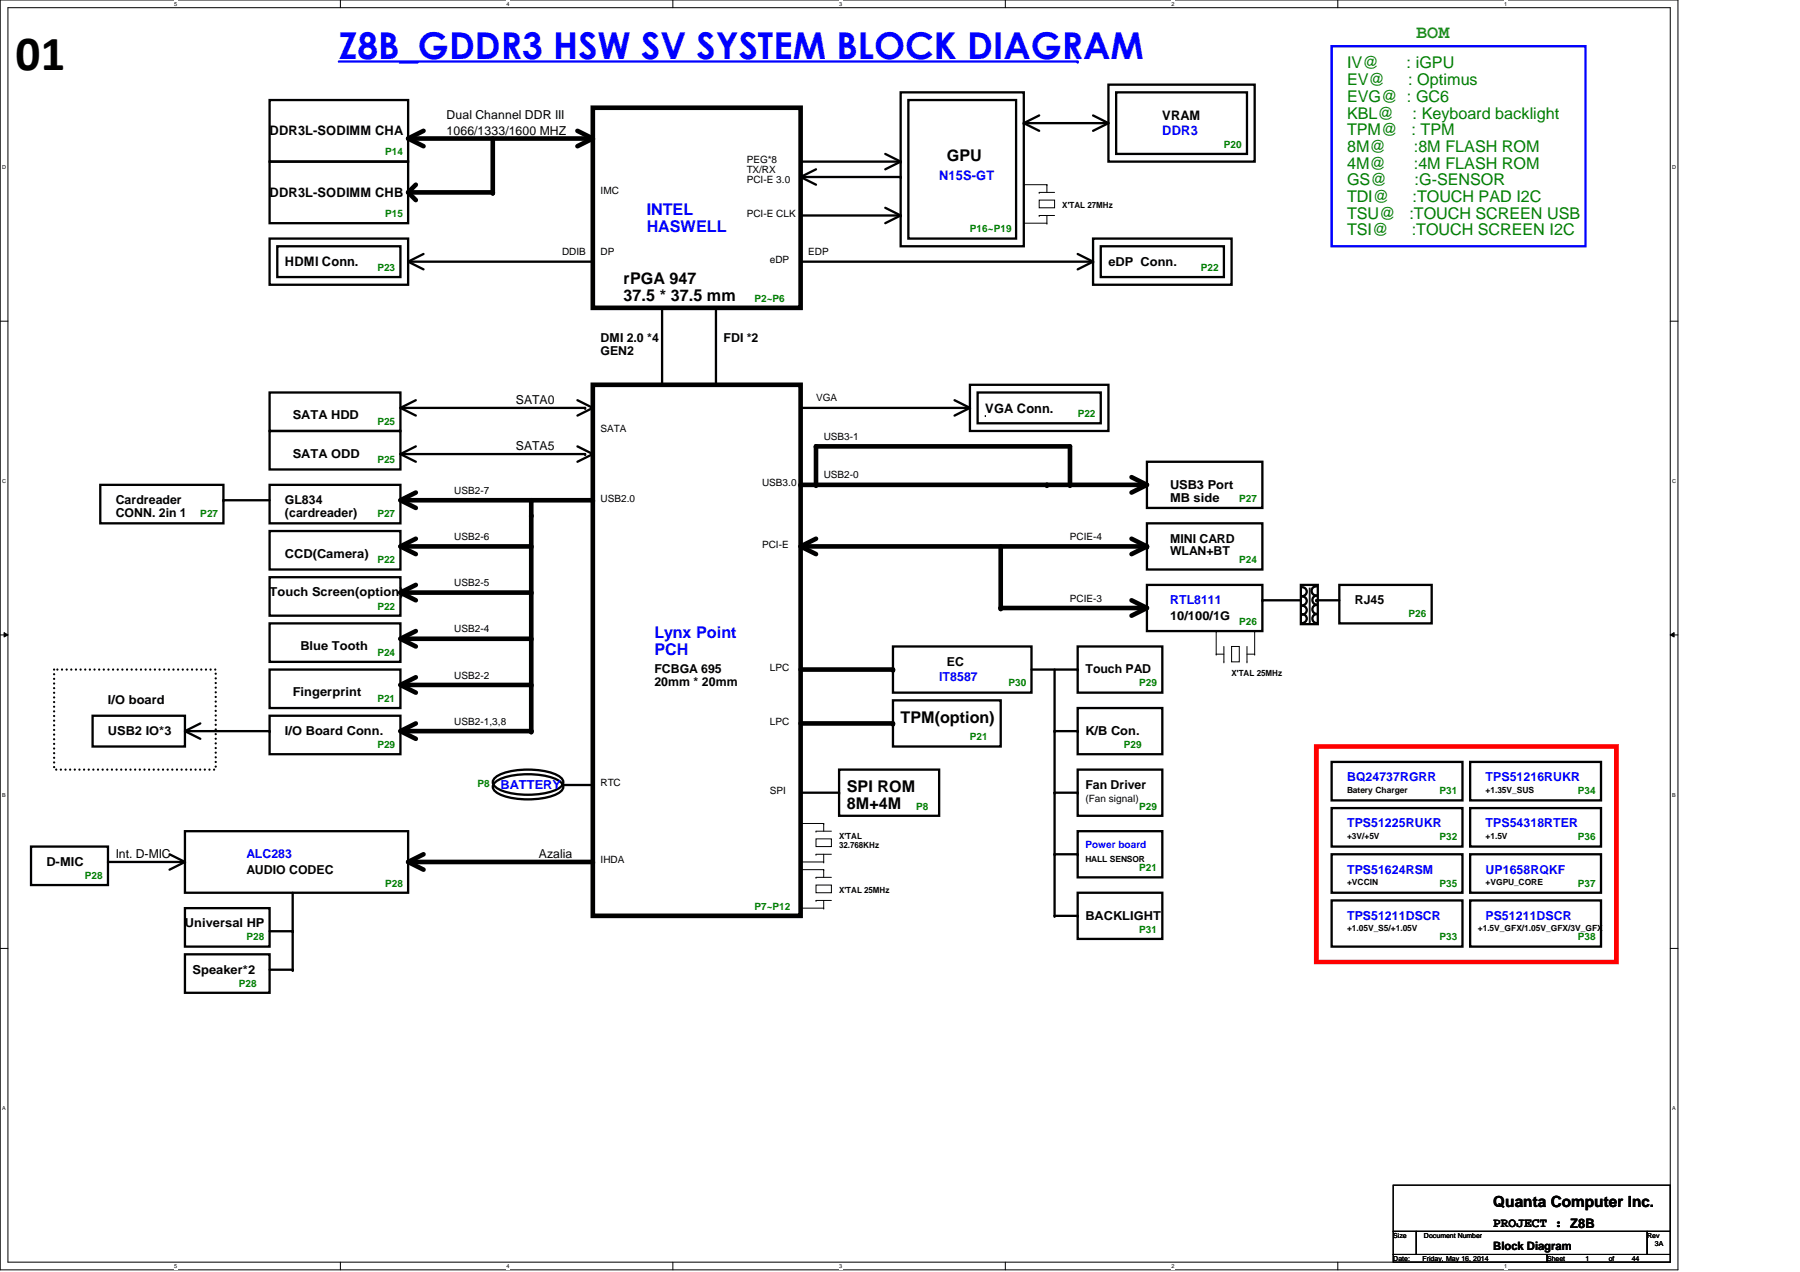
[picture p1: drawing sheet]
<svg xmlns="http://www.w3.org/2000/svg" width="297mm" height="210mm" viewBox="0 0 297 210" stroke-linecap="round" stroke-linejoin="round" font-family="sans-serif">
<path d="M0 0h276.9v209.5h-276.9zM1.3 1.3h274.3v207h-274.3z" fill="none" stroke="#000" stroke-width=".17"/>
<g fill="#fff">
<path d="M28.7 .1h.5v1h-.5z"/>
<path d="M28.7 208.4h.5v1h-.5z"/>
</g>
<path d="M56.2 0v1.3M56.2 208.3v1.2" fill="none" stroke="#000" stroke-width=".17"/>
<g fill="#fff">
<path d="M83.6 .1h.5v1h-.5z"/>
<path d="M83.6 208.4h.5v1h-.5z"/>
</g>
<path d="M111 0v1.3M111 208.3v1.2" fill="none" stroke="#000" stroke-width=".17"/>
<g fill="#fff">
<path d="M138.5 .1h.5v1h-.5z"/>
<path d="M138.5 208.4h.5v1h-.5z"/>
</g>
<path d="M165.9 0v1.3M165.9 208.3v1.2" fill="none" stroke="#000" stroke-width=".17"/>
<g fill="#fff">
<path d="M193.3 .1h.5v1h-.5z"/>
<path d="M193.3 208.4h.5v1h-.5z"/>
</g>
<path d="M220.8 0v1.3M220.8 208.3v1.2" fill="none" stroke="#000" stroke-width=".17"/>
<g fill="#fff">
<path d="M248.2 .1h.5v1h-.5z"/>
<path d="M248.2 208.4h.5v1h-.5z"/>
<path d="M.4 27.1h.6v1.1h-.6z"/>
<path d="M276 27.1h.6v1.1h-.6z"/>
<path d="M.4 78.9h.6v1h-.6z"/>
<path d="M276 78.9h.6v1h-.6z"/>
</g>
<path d="M0 53h1.3M275.6 53h1.3" fill="none" stroke="#000" stroke-width=".17"/>
<g fill="#fff">
<path d="M.4 130.6h.6v1.1h-.6z"/>
<path d="M276 130.6h.6v1.1h-.6z"/>
</g>
<path d="M0 104.8h1.3M.7 104.4l.6 .4-.6 .3zM275.6 104.8l.7-.4v.7zM275.6 104.8h1.3" fill="none" stroke="#000" stroke-width=".17"/>
<path d="M.7 104.4l.6 .4-.6 .3zM275.6 104.8l.7-.4v.7z" fill="#000"/>
<g fill="#fff">
<path d="M.4 182.4h.5v1h-.5z"/>
<path d="M276 182.4h.5v1h-.5z"/>
</g>
<g fill="none" stroke="#000" stroke-width=".17">
<path d="M162.6 68.6h.1M198.2 80h.1M216.1 97v5.7M216.2 97v5.6M216.1 102.7h.1M216.2 102.6h.1M132.1 135.9h.1M132.1 135.9h3.8M134.7 138.4h2.5v1.3h-2.5zM134.7 137.2h.1M134.7 137.2h2.5M135.9 135.9h.1"/>
<path d="M135.9 135.9v1.3M0 156.5h1.3M132.1 142.2h.1M132.1 143.5h.1M132.1 149.9h.1M132.1 142.2h3.8M132.1 143.5h3.8M132.1 149.9h3.8M134.7 146h2.5v1.3h-2.5zM134.7 141h.1M134.7 144.8h.1M134.7 148.6h.1"/>
<path d="M134.7 141h2.5M134.7 144.8h2.5M134.7 148.6h2.5M135.9 142.2h.1M135.9 149.9h.1M135.9 143.5h.1M135.9 141v1.2M135.9 143.5v1.3M135.9 148.6v1.3M275.6 156.5h1.3"/>
</g>
<g fill="none" stroke="#000" stroke-width=".38">
<path d="M44.5 16.5h22.8v10.2h-22.8zM148.6 15.2h20.3v25.4h-20.3zM149.9 16.5h17.8v22.9h-17.8zM171.5 19l-2.6 1.3 2.6 1.3M180.4 19l2.5 1.3-2.5 1.3M182.9 14h24.1v12.7h-24.1zM184.2 15.2h21.6v10.2h-21.6zM44.5 39.4h22.8v7.6h-22.8zM44.5 26.7h22.8v10.1h-22.8zM132.1 26.7h16.5M132.1 29.2h16.5M132.1 35.6h16.5"/>
<path d="M134.7 27.9l-2.6 1.3 2.6 1.3M146.1 25.4l2.5 1.3-2.5 1.2M146.1 34.3l2.5 1.3-2.5 1.2M168.9 20.3h14M180.4 39.4h22.8v7.6h-22.8zM45.8 40.6h20.3v5.1h-20.3zM67.3 43.2h30.5M69.9 41.9l-2.6 1.3 2.6 1.2M132.1 43.2h48.3M177.8 41.9l2.6 1.3-2.6 1.2M181.6 40.6h20.4v5.1h-20.4zM44.5 71.1h21.6v6.4h-21.6z"/>
<path d="M44.5 64.8h21.6v6.3h-21.6zM66.1 67.3h30.5M66.1 74.9h30.5M68.6 66l-2.5 1.3 2.5 1.3M68.6 73.7l-2.5 1.2 2.5 1.3M132.1 67.3h28M157.5 66l2.6 1.3-2.6 1.3M160.1 63.5h22.8v7.6h-22.8zM161.3 64.8h20.3v5h-20.3zM189.3 76.2h19v7.6h-19zM36.9 82.5h7.6M44.5 87.6h21.6v6.4h-21.6z"/>
<path d="M44.5 95.2h21.6v6.4h-21.6zM44.5 80h21.6v6.4h-21.6zM189.3 96.5h19v7.6h-19zM189.3 86.4h19v7.6h-19zM208.3 99.1h6.4M214.7 96.5h2.8v6.5h-2.8zM214.9 96.9a.74 .74 0 0 1 .7 .7 .74 .74 0 0 1-.7 .8M214.9 98.4a.74 .74 0 0 1 .7 .8 .74 .74 0 0 1-.7 .7M214.9 99.9a.74 .74 0 0 1 .7 .8 .74 .74 0 0 1-.7 .7M217.2 96.8a.74 .74 0 0 0-.8 .7 .74 .74 0 0 0 .8 .8M217.2 99.1h3.8M217.3 98.3a.74 .74 0 0 0-.7 .7 .74 .74 0 0 0 .7 .8"/>
<path d="M217.3 99.8a.74 .74 0 0 0-.7 .8 .74 .74 0 0 0 .7 .7M221 96.5h15.3v6.4h-15.3zM44.5 102.9h21.6v6.3h-21.6zM44.5 110.5h21.6v6.3h-21.6zM147.4 106.7h22.8v7.6h-22.8zM147.4 115.6h17.7v7.6h-17.7zM170.2 110.5h7.6M174 110.5v10.1M177.8 106.7h14v7.6h-14zM177.8 116.8h14v7.7h-14zM214.9 101.3a.74 .74 0 0 1 .7 .8 .74 .74 0 0 1-.7 .7M217.3 101.3a.74 .74 0 0 0-.7 .8 .74 .74 0 0 0 .7 .7"/>
<path d="M30.5 137.2h36.8v10.1h-36.8zM81.8 128.3a9.9 9.9 0 0 1 6.4-1.3 7.8 7.8 0 0 1 4.4 1.4 .9 .9 0 0 1 0 1.4 10.1 10.1 0 0 1-6.7 1.3 6.2 6.2 0 0 1-4.5-1.6l-.1-.4 .1-.4zM81.8 129a9.9 9.9 0 0 1 6.4-1.2 7.8 7.8 0 0 1 4.4 1.3 .9 .9 0 0 1 0 1.5 10.1 10.1 0 0 1-6.7 1.3 6.2 6.2 0 0 1-4.5-1.6l-.1-.5 .1-.4zM92.7 129.5h5.1M132.1 130.8h6.4M138.5 127h16.5v7.6h-16.5zM177.8 127h14v7.6h-14zM177.8 137.2h14v7.6h-14zM219.7 125.7h21.6v6.4h-21.6zM219.7 133.3h21.6v6.4h-21.6zM242.6 133.3h21.6v6.4h-21.6zM242.6 125.7h21.6v6.4h-21.6z"/>
<path d="M17.8 142.2h12.7M30.5 157.5h14v6.3h-14zM177.8 147.3h14v7.6h-14zM219.7 148.6h21.6v7.6h-21.6zM219.7 141h21.6v6.3h-21.6zM242.6 148.6h21.6v7.6h-21.6zM242.6 141h21.6v6.3h-21.6z"/>
</g>
<g fill="#000">
<circle cx="97.8" cy="22.9" r=".38"/>
<circle cx="148.6" cy="35.6" r=".19"/>
<circle cx="148.6" cy="26.7" r=".19"/>
<circle cx="148.6" cy="29.2" r=".19"/>
<circle cx="168.9" cy="20.3" r=".19"/>
<circle cx="97.8" cy="43.2" r=".19"/>
<circle cx="180.4" cy="43.2" r=".19"/>
<circle cx="96.6" cy="67.3" r=".19"/>
<circle cx="96.6" cy="74.9" r=".19"/>
<circle cx="160.1" cy="67.3" r=".19"/>
<circle cx="36.9" cy="82.5" r=".19"/>
<circle cx="87.7" cy="85.1" r=".38"/>
<circle cx="87.7" cy="90.2" r=".38"/>
<circle cx="87.7" cy="97.8" r=".38"/>
<circle cx="87.7" cy="82.5" r=".38"/>
<circle cx="97.8" cy="82.5" r=".38"/>
<circle cx="132.1" cy="80" r=".38"/>
<circle cx="172.8" cy="80" r=".38"/>
<circle cx="189.3" cy="90.2" r=".38"/>
<circle cx="208.3" cy="99.1" r=".19"/>
<circle cx="217.2" cy="99.1" r=".19"/>
<circle cx="87.7" cy="113" r=".38"/>
<circle cx="87.7" cy="105.4" r=".38"/>
<circle cx="147.4" cy="110.5" r=".38"/>
<circle cx="147.4" cy="119.4" r=".38"/>
<circle cx="165.1" cy="100.3" r=".38"/>
<circle cx="177.8" cy="110.5" r=".19"/>
<circle cx="97.8" cy="129.5" r=".19"/>
<circle cx="138.5" cy="130.8" r=".19"/>
<circle cx="174" cy="120.6" r=".19"/>
<circle cx="30.5" cy="142.2" r=".19"/>
<circle cx="97.8" cy="142.2" r=".38"/>
</g>
<g fill="none" stroke="#000" stroke-width=".76">
<path d="M97.8 17.8h34.3v33h-34.3zM67.3 22.9h30.5M69.9 21.6l-2.6 1.3 2.6 1.2M95.3 21.6l2.5 1.3-2.5 1.2M186.7 78.7l2.6 1.3-2.6 1.3M66.1 90.2h21.6M66.1 82.5h31.7M66.1 97.8h21.6M68.6 88.9l-2.5 1.3 2.5 1.2M68.6 96.5l-2.5 1.3 2.5 1.3M68.6 81.3l-2.5 1.2 2.5 1.3M87.7 82.5v2.6"/>
<path d="M132.1 90.2h57.2M132.1 80h57.2M165.1 90.2v10.1h24.2M66.1 105.4h21.6M66.1 113h21.6M68.6 104.1l-2.5 1.3 2.5 1.3M68.6 111.8l-2.5 1.2 2.5 1.3M132.1 110.5h15.3M132.1 119.4h15.3M67.3 142.2h30.5"/>
</g>
<path d="M217.2 123.2h49.5v35.5h-49.5z" fill="none" stroke="#f00" stroke-width=".76"/>
<path d="M8.9 110.5h26.7v16.5h-26.7z" fill="none" stroke="#000" stroke-width=".38" stroke-dasharray="0 .8"/>
<path d="M55.9 10.2h121.9M219.7 7.6h42v33h-42z" fill="none" stroke="#00f" stroke-width=".38"/>
<circle cx="177.8" cy="10.2" r=".19" fill="#00f"/>
<path d="M68.6 30.5l-1.3 1.2 1.3 1.3M81.3 22.9v8.8h-14M97.8 63.5h34.3v87.6h-34.3zM87.7 85.1v35.5h-21.6M134.7 88.9l-2.6 1.3 2.6 1.2M134.7 80v-6.3h41.9v6.3M186.7 88.9l2.6 1.3-2.6 1.2M186.7 99.1l2.6 1.2-2.6 1.3M68.6 119.4l-2.5 1.2 2.5 1.3M69.9 141l-2.6 1.2 2.6 1.3" fill="none" stroke="#000" stroke-width=".76"/>
<g fill="#000">
<circle cx="81.3" cy="31.7" r=".38"/>
<circle cx="109.3" cy="50.8" r=".19"/>
<circle cx="118.1" cy="50.8" r=".19"/>
<circle cx="134.7" cy="73.7" r=".38"/>
<circle cx="134.7" cy="80" r=".38"/>
<circle cx="176.6" cy="80" r=".38"/>
<circle cx="44.5" cy="120.6" r=".19"/>
<circle cx="87.7" cy="120.6" r=".38"/>
<circle cx="174" cy="130.8" r=".19"/>
<circle cx="177.8" cy="120.6" r=".19"/>
<circle cx="177.8" cy="130.8" r=".19"/>
<circle cx="48.3" cy="153.7" r=".19"/>
<circle cx="174" cy="141" r=".19"/>
<circle cx="174" cy="151.1" r=".19"/>
<circle cx="177.8" cy="141" r=".19"/>
<circle cx="177.8" cy="151.1" r=".19"/>
<circle cx="48.3" cy="160" r=".19"/>
</g>
<g fill="none" stroke="#000" stroke-width=".38">
<path d="M109.3 50.8v12.7M118.1 50.8v12.7M95.3 66l2.5 1.3-2.5 1.3M95.3 73.7l2.5 1.2-2.5 1.3M16.5 80h20.4v6.4h-20.4zM15.3 118.1h15.2v5.1h-15.2zM33.1 119.4l-2.6 1.2 2.6 1.3M44.5 118.1h21.6v6.4h-21.6zM5.1 139.7h12.7v6.3h-12.7zM30.5 120.6h14M174 130.8h3.8M177.8 120.6h-3.8v30.5h3.8"/>
<path d="M28 141l2.5 1.2-2.5 1.3M30.5 149.9h14v6.3h-14zM44.5 153.7h3.8M48.3 147.3v12.7h-3.8M174 141h3.8"/>
</g>
<g fill="none" stroke="#000" stroke-width=".17">
<path d="M168.9 30.5h.1M168.9 36.8h.1M168.9 30.5h3.9M168.9 36.8h3.9M171.5 33h2.5v1.3h-2.5zM171.5 31.7h.1M171.5 35.6h.1M171.5 31.7h2.5M171.5 35.6h2.5M172.8 36.8h.1M172.8 30.5h.1M172.8 30.5v1.2"/>
<path d="M172.8 35.6v1.2M200.7 104.1h.1M200.7 107.9h.1M200.7 107.9h1.3M200.7 104.1v3.8M202 109.2h.1M202 106.7v2.5M203.2 106.7h1.3v2.5h-1.3zM205.8 109.2h.1M205.8 107.9h1.2M205.8 106.7v2.5M207 107.9h.1"/>
<path d="M207 104.1h.1M207 104.1v3.8M229.9 195.6h45.7v7.6h-45.7zM229.9 203.2h3.8v3.8h-3.8zM229.9 207h25.4v1.3h-25.4zM233.7 203.2h38.1v3.8h-38.1zM255.3 207h20.3v1.3h-20.3zM271.8 203.2h3.8v3.8h-3.8z"/>
</g>
<text font-size="8.1" x="2.6" y="11.6">01</text>
<text font-size="6.1" fill="#00f" x="55.9" y="9.7">Z8B_GDDR3 HSW SV SYSTEM BLOCK DIAGRAM</text>
<text font-size="3" fill="#008040" x="233.7" y="6.3">BOM</text>
<g font-size="2.7" fill="#008000">
<text x="222.3" y="11.3">IV@</text>
<text x="232.1" y="11.3">: iGPU</text>
<text x="222.3" y="14.1">EV@</text>
<text x="222.3" y="16.8">EVG@ : GC6</text>
<text x="232.4" y="14.1">: Optimus</text>
<text x="222.3" y="19.6">KBL@</text>
<text x="222.3" y="22.3">TPM@</text>
<text x="232.9" y="22.3">: TPM</text>
<text x="233.1" y="19.6">: Keyboard backlight</text>
<text x="222.3" y="25.1">8M@</text>
<text x="222.3" y="27.8">4M@</text>
<text x="233.3" y="25.1">:8M FLASH ROM</text>
<text x="233.3" y="27.8">:4M FLASH ROM</text>
<text x="222.3" y="30.6">GS@</text>
<text x="222.3" y="33.3">TDI@</text>
<text x="233.1" y="33.3">:TOUCH PAD I2C</text>
<text x="233.4" y="30.6">:G-SENSOR</text>
<text x="222.3" y="36.1">TSU@</text>
<text x="222.3" y="38.8">TSI@</text>
<text x="232.6" y="36.1">:TOUCH SCREEN USB</text>
<text x="233" y="38.8">:TOUCH SCREEN I2C</text>
</g>
<g font-size="2.7">
<text x="156.2" y="26.6">GPU</text>
<text x="102.9" y="46.9">rPGA 947</text>
<text x="102.9" y="49.7">37.5 * 37.5 mm</text>
<text x="148.6" y="119.3">TPM(option)</text>
<text x="139.7" y="130.7">SPI ROM</text>
<text x="139.7" y="133.5">8M+4M</text>
</g>
<g font-size="2.7" fill="#00f">
<text x="106.7" y="35.5">INTEL</text>
<text x="106.7" y="38.2">HASWELL</text>
<text x="108" y="105.3">Lynx Point</text>
<text x="108" y="108.1">PCH</text>
</g>
<text font-size="2.5" x="246.4" y="199.2">Quanta Computer Inc.</text>
<g font-size="2.2">
<text x="44.5" y="22.4">DDR3L-SODIMM CHA</text>
<text x="191.8" y="19.8">VRAM</text>
<text x="44.5" y="32.5">DDR3L-SODIMM CHB</text>
<text x="47" y="43.9">HDMI Conn.</text>
<text x="162.6" y="68.1">VGA Conn.</text>
<text x="246.4" y="202.4">PROJECT : Z8B</text>
</g>
<g font-size="2.2" fill="#00f">
<text x="191.8" y="22.4">DDR3</text>
<text x="155" y="29.7">N15S-GT</text>
</g>
<g font-size="2">
<text x="73.7" y="19.7">Dual Channel DDR III</text>
<text x="73.7" y="22.2">1066/1333/1600 MHZ</text>
<text x="182.9" y="43.8">eDP Conn.</text>
<text x="99.1" y="56.5">DMI 2.0 *4</text>
<text x="99.1" y="58.6">GEN2</text>
<text x="119.4" y="56.5">FDI *2</text>
<text x="48.3" y="69.2">SATA HDD</text>
<text x="85.1" y="66.7">SATA0</text>
<text x="48.3" y="75.6">SATA ODD</text>
<text x="85.1" y="74.3">SATA5</text>
<text x="19.1" y="83.2">Cardreader</text>
<text x="47" y="83.2">GL834</text>
<text x="193.1" y="80.6">USB3 Port</text>
<text x="193.1" y="82.8">MB side</text>
<text x="19.1" y="85.3">CONN. 2in 1</text>
<text x="47" y="85.3">(cardreader)</text>
<text x="193.1" y="89.5">MINI CARD</text>
<text x="47" y="92.1">CCD(Camera)</text>
<text x="193.1" y="91.7">WLAN+BT</text>
<text x="44.5" y="98.4">Touch Screen(option)</text>
<text x="223.6" y="99.7">RJ45</text>
<text x="49.6" y="107.3">Blue Tooth</text>
<text x="193.1" y="102.2">10/100/1G</text>
<text x="108" y="111.1">FCBGA 695</text>
<text x="108" y="113.2">20mm * 20mm</text>
<text x="156.2" y="109.9">EC</text>
<text x="179.1" y="111.1">Touch PAD</text>
<text x="17.8" y="116.2">I/O board</text>
<text x="48.3" y="114.9">Fingerprint</text>
<text x="17.8" y="121.3">USB2 IO*3</text>
<text x="47" y="121.3">I/O Board Conn.</text>
<text x="179.1" y="121.3">K/B Con.</text>
<text x="179.1" y="130.2">Fan Driver</text>
<text x="7.7" y="142.9">D-MIC</text>
<text x="19.1" y="141.6">Int. D-MIC</text>
<text x="88.9" y="141.6">Azalia</text>
<text x="40.7" y="144.1">AUDIO CODEC</text>
<text x="30.5" y="153">Universal HP</text>
<text x="179.1" y="151.8">BACKLIGHT</text>
<text x="31.8" y="160.7">Speaker*2</text>
</g>
<g font-size="2" fill="#00f">
<text x="193.1" y="99.7">RTL8111</text>
<text x="155" y="112.4">IT8587</text>
<text x="82.6" y="130.2">BATTERY</text>
<text x="222.3" y="128.9">BQ24737RGRR</text>
<text x="245.1" y="128.9">TPS51216RUKR</text>
<text x="222.3" y="136.5">TPS51225RUKR</text>
<text x="245.1" y="136.5">TPS54318RTER</text>
<text x="40.7" y="141.6">ALC283</text>
<text x="222.3" y="144.1">TPS51624RSM</text>
<text x="245.1" y="144.1">UP1658RQKF</text>
<text x="222.3" y="151.8">TPS51211DSCR</text>
<text x="245.1" y="151.8">PS51211DSCR</text>
</g>
<text font-size="1.9" x="246.4" y="206.2">Block Diagram</text>
<g font-size="1.7" fill="#008000">
<text x="63.5" y="25.7">P14</text>
<text x="202" y="24.4">P20</text>
<text x="63.5" y="35.8">P15</text>
<text x="160.1" y="38.4">P16~P19</text>
<text x="62.3" y="44.7">P23</text>
<text x="198.2" y="44.7">P22</text>
<text x="124.5" y="49.8">P2~P6</text>
<text x="62.3" y="70.1">P25</text>
<text x="177.8" y="68.8">P22</text>
<text x="62.3" y="76.5">P25</text>
<text x="204.5" y="82.8">P27</text>
<text x="33.1" y="85.3">P27</text>
<text x="62.3" y="85.3">P27</text>
<text x="62.3" y="93">P22</text>
<text x="204.5" y="93">P24</text>
<text x="62.3" y="100.6">P22</text>
<text x="232.4" y="101.9">P26</text>
<text x="204.5" y="103.1">P26</text>
<text x="62.3" y="108.2">P24</text>
<text x="166.4" y="113.3">P30</text>
<text x="188" y="113.3">P29</text>
<text x="62.3" y="115.8">P21</text>
<text x="62.3" y="123.4">P29</text>
<text x="160.1" y="122.2">P21</text>
<text x="185.5" y="123.4">P29</text>
<text x="78.8" y="129.8">P8</text>
<text x="237.5" y="131.1">P31</text>
<text x="260.4" y="131.1">P34</text>
<text x="151.2" y="133.6">P8</text>
<text x="188" y="133.6">P29</text>
<text x="188" y="143.8">P21</text>
<text x="237.5" y="138.7">P32</text>
<text x="260.4" y="138.7">P36</text>
<text x="14" y="145">P28</text>
<text x="63.5" y="146.3">P28</text>
<text x="237.5" y="146.3">P35</text>
<text x="260.4" y="146.3">P37</text>
<text x="40.7" y="155.2">P28</text>
<text x="124.5" y="150.1">P7~P12</text>
<text x="188" y="153.9">P31</text>
<text x="237.5" y="155.2">P33</text>
<text x="260.4" y="155.2">P38</text>
<text x="39.4" y="162.8">P28</text>
</g>
<g font-size="1.7">
<text x="123.2" y="26.9">PEG*8</text>
<text x="123.2" y="28.6">TX/RX</text>
<text x="99.1" y="32">IMC</text>
<text x="123.2" y="30.3">PCI-E 3.0</text>
<text x="123.2" y="35.8">PCI-E CLK</text>
<text x="92.7" y="42.1">DDIB</text>
<text x="99.1" y="42.1">DP</text>
<text x="127" y="43.4">eDP</text>
<text x="133.4" y="42.1">EDP</text>
<text x="99.1" y="71.3">SATA</text>
<text x="134.7" y="66.3">VGA</text>
<text x="135.9" y="72.6">USB3-1</text>
<text x="75" y="81.5">USB2-7</text>
<text x="99.1" y="82.8">USB2.0</text>
<text x="125.8" y="80.2">USB3.0</text>
<text x="135.9" y="79">USB2-0</text>
<text x="75" y="89.1">USB2-6</text>
<text x="176.6" y="89.1">PCIE-4</text>
<text x="125.8" y="90.4">PCI-E</text>
<text x="75" y="96.7">USB2-5</text>
<text x="176.6" y="99.3">PCIE-3</text>
<text x="75" y="104.4">USB2-4</text>
<text x="75" y="112">USB2-2</text>
<text x="127" y="110.7">LPC</text>
<text x="75" y="119.6">USB2-1,3,8</text>
<text x="127" y="119.6">LPC</text>
<text x="99.1" y="129.8">RTC</text>
<text x="127" y="131">SPI</text>
<text x="179.1" y="132.3">(Fan signal)</text>
<text x="99.1" y="142.5">IHDA</text>
</g>
<text font-size="1.7" fill="#00f" x="179.1" y="140">Power board</text>
<g font-size="1.4">
<text x="175.3" y="34.3">X'TAL 27MHz</text>
<text x="203.2" y="111.5">X'TAL 25MHz</text>
<text x="222.3" y="130.9">Batery Charger</text>
<text x="245.1" y="130.9">+1.35V_SUS</text>
<text x="138.5" y="138.5">X'TAL</text>
<text x="138.5" y="139.9">32.768KHz</text>
<text x="179.1" y="142.3">HALL SENSOR</text>
<text x="222.3" y="138.5">+3V/+5V</text>
<text x="245.1" y="138.5">+1.5V</text>
<text x="138.5" y="147.4">X'TAL 25MHz</text>
<text x="222.3" y="146.1">+VCCIN</text>
<text x="245.1" y="146.1">+VGPU_CORE</text>
<text x="222.3" y="153.7">+1.05V_S5/+1.05V</text>
<text x="243.9" y="153.7">+1.5V_GFX/1.05V_GFX/3V_GFX</text>
</g>
<g font-size="1.1">
<text x="229.9" y="204.3">Size</text>
<text x="229.9" y="208.1">Date:</text>
<text x="234.7" y="208.1">Friday, May 16, 2014</text>
<text x="235" y="204.3">Document Number</text>
<text x="255.3" y="208.1">Sheet</text>
<text x="261.7" y="208.1">1</text>
<text x="265.5" y="208.1">of</text>
<text x="269.3" y="208.1">44</text>
<text x="271.8" y="204.3">Rev</text>
<text x="273.1" y="205.6">3A</text>
</g>
<g font-size=".9">
<text x="28.7" y=".9">5</text>
<text x="83.6" y=".9">4</text>
<text x="138.5" y=".9">3</text>
<text x="193.3" y=".9">2</text>
<text x="248.2" y=".9">1</text>
<text x=".4" y="27.9">D</text>
<text x="276" y="27.9">D</text>
<text x=".4" y="79.7">C</text>
<text x="276" y="79.7">C</text>
<text x=".4" y="131.4">B</text>
<text x="276" y="131.4">B</text>
<text x=".4" y="183.2">A</text>
<text x="276" y="183.2">A</text>
<text x="28.7" y="209.2">5</text>
<text x="83.6" y="209.2">4</text>
<text x="138.5" y="209.2">3</text>
<text x="193.3" y="209.2">2</text>
<text x="248.2" y="209.2">1</text>
</g>
</svg>
